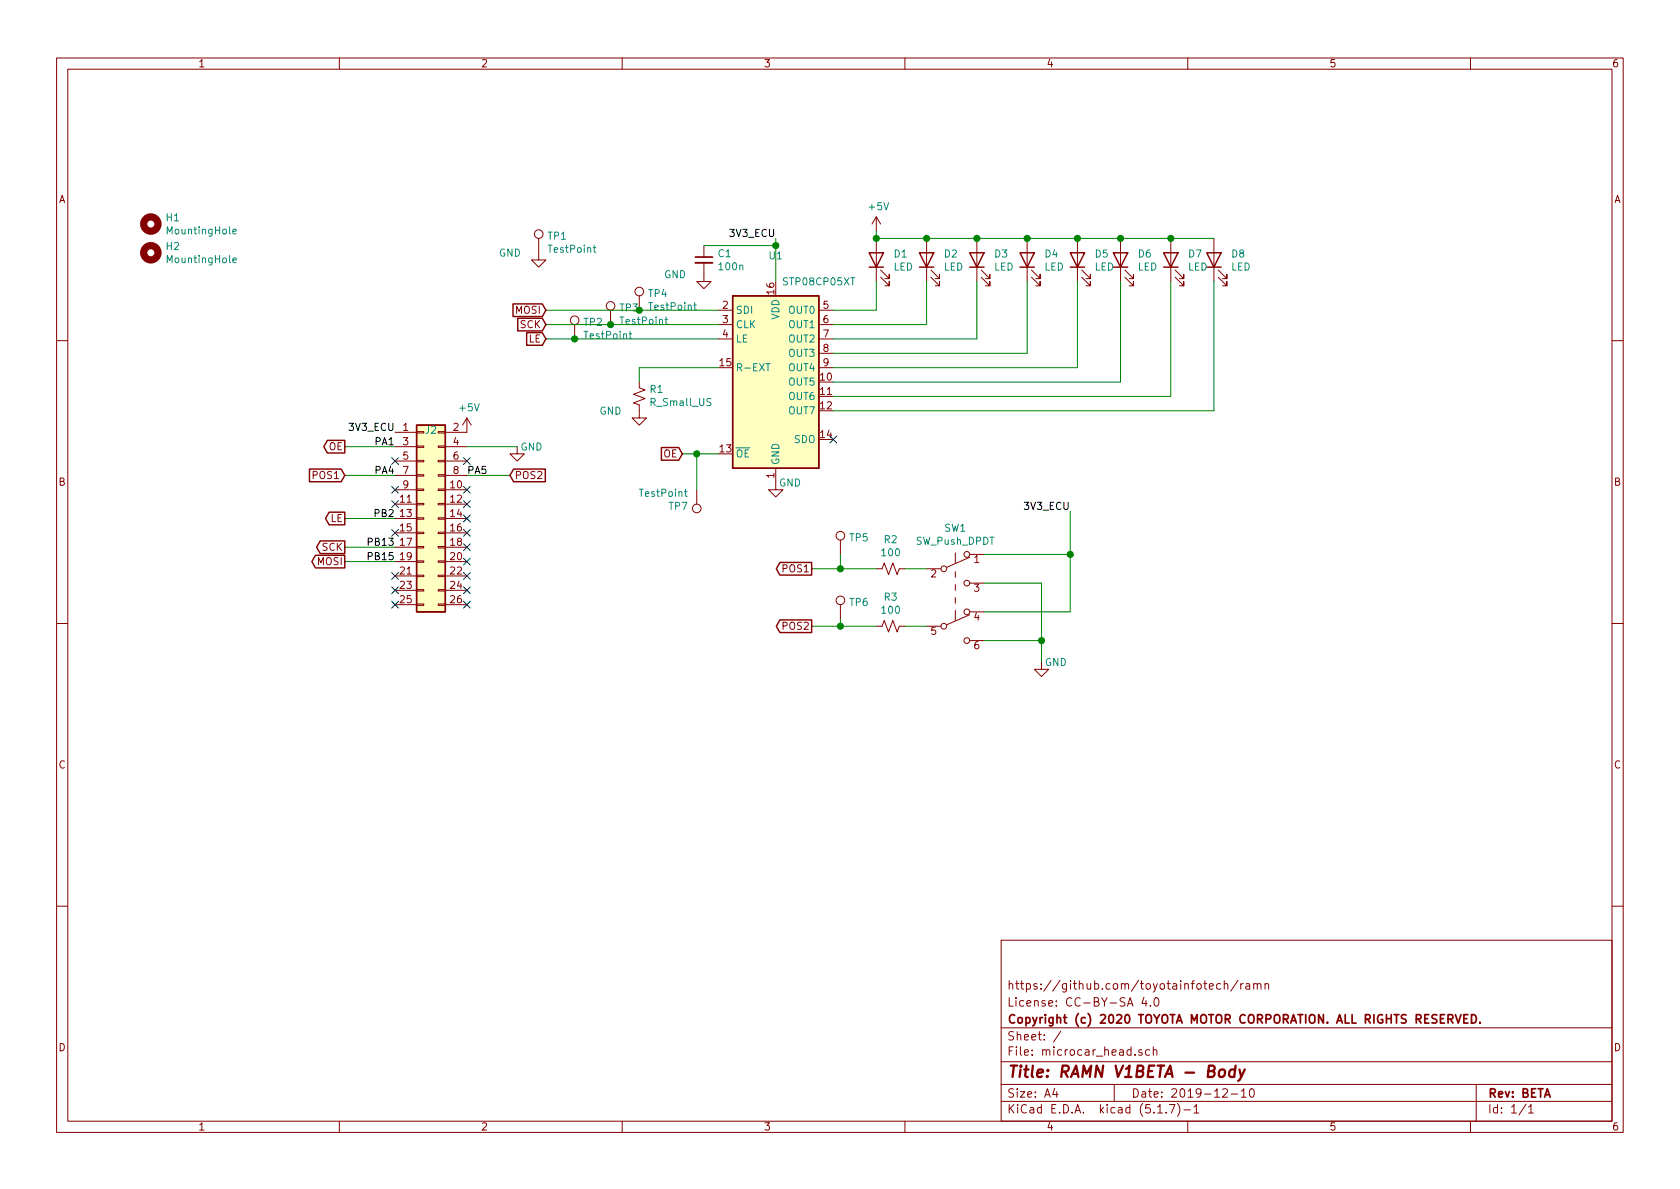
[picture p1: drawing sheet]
<svg xmlns="http://www.w3.org/2000/svg" width="297mm" height="210mm" viewBox="0 0 297 210" stroke-linecap="round" stroke-linejoin="round" font-family="sans-serif">
<g fill="none" stroke="#840000" stroke-width=".18">
<path d="M10 10.3h277v189.9h-277zM12 12.2h273v186.1h-273zM60 10.3v1.9M110 10.3v1.9M160 10.3v1.9M210 10.3v1.9M260 10.3v1.9M154.9 38.3v2.6M154.9 38.3l-.7 1.3M154.9 38.3l.8 1.3M95.2 42.2v3.8h1.3l-1.3 1.2-1.2-1.2h1.2M101.6 57.4v2.5"/>
<path d="M107.9 54.9v2.5M113 52.3v2.6M124.5 46.5v3.3h1.2l-1.2 1.2-1.3-1.2h1.3M124.5 43.4v2.1M127 54.9h2.5M127 57.4h2.5M127 59.9h2.5M144.8 54.9h2.5M144.8 57.4h2.5M144.8 59.9h2.5M154.9 42.2v7.6M155.7 49l1.5 1.5v-.7v.7h-.7"/>
<path d="M155.7 47.7l1.5 1.6v-.8v.8h-.7M163.8 42.2v7.6M164.6 49l1.5 1.5v-.7v.7h-.7M164.6 47.7l1.5 1.6v-.8v.8h-.7M172.7 42.2v7.6M173.5 49l1.5 1.5v-.7v.7h-.8M173.5 47.7l1.5 1.6v-.8v.8h-.8M181.6 42.2v7.6M182.4 49l1.5 1.5v-.7v.7h-.8M182.4 47.7l1.5 1.6v-.8v.8h-.8M190.5 42.2v7.6M191.3 49l1.5 1.5v-.7v.7h-.8"/>
<path d="M191.3 47.7l1.5 1.6v-.8v.8h-.8M198.1 42.2v7.6M198.9 49l1.5 1.5v-.7v.7h-.8M198.9 47.7l1.5 1.6v-.8v.8h-.8M207 42.2v7.6M207.8 49l1.5 1.5v-.7v.7h-.8M207.8 47.7l1.5 1.6v-.8v.8h-.8M214.6 42.2v7.6M215.4 49l1.5 1.5v-.7v.7h-.7M215.4 47.7l1.5 1.6v-.8v.8h-.7M10 60.2h2M69.8 76.4h3.9"/>
<path d="M69.8 79h3.9M73.7 78.9h1.2v.2h-1.2zM73.7 76.3h1.2v.3h-1.2zM77.5 78.9h1.2v.2h-1.2zM77.5 76.3h1.2v.3h-1.2zM78.7 79h3.8M82.5 73.9v2.5h-3.8M82.5 73.9l-.7 1.3M82.5 73.9l.8 1.3M91.4 79v1.3h1.3l-1.3 1.2-1.2-1.2h1.2M113 67.6v1l1 .4-2 .7 2 .8-2 .7 1 .4v2.3h1.3l-1.3 1.3-1.2-1.3h1.2M144.8 62.5h2.5"/>
<path d="M144.8 65h2.5M285 60.2h2M69.8 86.6h3.9M69.8 89.1h3.9M69.8 91.7h3.9M69.8 94.2h3.9M69.8 96.8h3.9M69.8 99.3h3.9M69.8 81.5h3.9M69.8 84.1h3.9M73.7 96.6h1.2v.3h-1.2zM73.7 99.2h1.2v.2h-1.2z"/>
<path d="M73.7 94.1h1.2v.3h-1.2zM73.7 89h1.2v.3h-1.2zM73.7 86.5h1.2v.2h-1.2zM73.7 83.9h1.2v.3h-1.2zM73.7 81.4h1.2v.3h-1.2zM73.7 91.6h1.2v.2h-1.2zM77.5 96.6h1.2v.3h-1.2zM77.5 99.2h1.2v.2h-1.2zM77.5 94.1h1.2v.3h-1.2zM77.5 89h1.2v.3h-1.2zM77.5 86.5h1.2v.2h-1.2zM77.5 83.9h1.2v.3h-1.2z"/>
<path d="M77.5 81.4h1.2v.3h-1.2zM77.5 91.6h1.2v.2h-1.2zM78.7 86.6h3.8M78.7 89.1h3.8M78.7 91.7h3.8M78.7 94.2h3.8M78.7 96.8h3.8M78.7 99.3h3.8M78.7 81.5h3.8M78.7 84.1h3.8M123.2 86.6v2.5M137.2 82.8v3.8h1.2l-1.2 1.3-1.3-1.3h1.3"/>
<path d="M148.6 95.5v2.5M168.9 97.8v1.8M171.4 98.5l-4 1.8M171.4 98h2.6M10 110.3h2M69.8 101.8h3.9M69.8 104.4h3.9M69.8 106.9h3.9M73.7 101.7h1.2v.3h-1.2zM73.7 104.3h1.2v.2h-1.2zM73.7 106.8h1.2v.3h-1.2zM77.5 101.7h1.2v.3h-1.2z"/>
<path d="M77.5 104.3h1.2v.2h-1.2zM77.5 106.8h1.2v.3h-1.2zM78.7 101.8h3.8M78.7 104.4h3.8M78.7 106.9h3.8M148.6 106.9v2.6M154.9 100.6h1.1l.3-1 .8 2 .8-2 .7 2 .4-1h1M154.9 110.7h1.1l.3-1 .8 2.1 .8-2.1 .7 2.1 .4-1.1h1M163.8 100.6h2.6M163.8 110.7h2.6M168.9 101.1v1M168.9 103.4v1"/>
<path d="M168.9 105.7v1M168.9 107.9v1.8M171.4 108.7l-4 1.8M171.4 103.1h2.6M171.4 108.2h2.6M171.4 113.3h2.6M184.1 117.1v1.3h1.3l-1.3 1.2-1.2-1.2h1.2M285 110.3h2M10 160.2h2M177 166.3h108v32h-108zM202.3 176.3l-.4 1.1h.9M202.6 176.9v1"/>
<path d="M203.4 177.8v.1M204.2 176.6l.2-.2a.8 .8 0 0 1 .5 .8 .8 .8 0 0 1-.5 .7l-.2-.1-.2-.4zM213.8 174.4l.7-.1v-.3l-.5-.1-.2 .2 .1 .7h.6M215.8 174l-.4-.1-.3 .3 .1 .6 .2 .1 .4-.1M216.5 174.1l.2-.2 .3 .1 .1 .9M216.5 173.4v1.5M218.9 173.3l-1.3 2M219.4 173.9v1M219.8 173.9l-.4 .3M220.3 174h.6l.1 .9M221 174.3l-.6 .1a.29 .29 0 0 0-.2 .2 .29 .29 0 0 0 .2 .3l.6-.1M221.7 174.1l.2-.2 .3 .1 .1 .9"/>
<path d="M221.7 173.9v1M222.3 174.1a.36 .36 0 0 1 .3-.2 .36 .36 0 0 1 .4 .2v.8M223.7 174.1l.2-.2 .3 .1 .1 .9M223.7 173.9v1M285 160.2h2M60 198.3v1.9M110 198.3v1.9M160 198.3v1.9M177 194.8h108M177 191.8h108M177 187.8h108M177 181.8h108"/>
<path d="M186.5 192.5l-.4 1h1M186.8 193v1M187.6 182.3l-1.3 2M197 191.8v3M200.7 186.5v.1M201.9 185.7a.37 .37 0 0 0-.6 .1l.1 .2 .5 .2 .1 .1-.2 .3-.5-.1M203.3 185.7l-.5-.1-.3 .3 .1 .6 .2 .1 .5-.1M203.9 185.7h.1a.37 .37 0 0 1 .5 .1v.8M203.9 185.1v1.5M204.7 196.8h.8M206.2 196.7v.1M206.8 195.3h.9l-.6 1.5"/>
<path d="M208.2 195.1a1.71 1.71 0 0 1 0 2.3M209.3 196.3h1.2M210 198.3v1.9M211.1 195.8l.4-.5v1.5M211.1 196.8h.9M216.2 192.7l.2-.2h.4l.2 .5-.9 1h.9M217.7 193.5h1.1M219.5 193l.4-.5v1.5M219.5 194h.8M221.1 192.6l.2-.1a.8 .8 0 0 1 .5 .8 .8 .8 0 0 1-.5 .7 1 1 0 0 1-.2-1.4zM260 198.3v1.9M261 191.8v6.5"/>
<path d="M269.8 195.2l-1.2 2M270.3 195.8l.4-.5v1.5M270.3 196.8h.8"/>
<circle cx="95.2" cy="41.4" r=".76"/>
<circle cx="101.6" cy="56.6" r=".76"/>
<circle cx="107.9" cy="54.1" r=".76"/>
<circle cx="113" cy="51.6" r=".76"/>
<circle cx="123.2" cy="89.9" r=".76"/>
<circle cx="148.6" cy="94.7" r=".76"/>
<circle cx="170.9" cy="98" r=".51"/>
<circle cx="148.6" cy="106.2" r=".76"/>
<circle cx="166.9" cy="100.6" r=".51"/>
<circle cx="166.9" cy="110.7" r=".51"/>
<circle cx="170.9" cy="113.3" r=".51"/>
<circle cx="170.9" cy="103.1" r=".51"/>
<circle cx="170.9" cy="108.2" r=".51"/>
</g>
<path d="M215.7 189.3a.53 .53 0 0 1 .5-.2 .53 .53 0 0 1 .4 .4l-.1 .6a.54 .54 0 0 1-.5 .4 .54 .54 0 0 1-.5-.4zM218.4 189.2a.68 .68 0 0 0-1 .3v.8l.2 .1 .6-.1M218.5 188.4l-.3 2M219.2 189.1l.3 1.3M220.1 189.1l-.9 1.8-.3 .2" fill="none" stroke="#840000" stroke-width=".41"/>
<path d="M122.9 45.5h3.1M257.3 179.4l.5 1.5 .5-1.5M259.5 179.4h-.7v1.5h.7M260.2 179.4a.76 .76 0 0 1 .8 .8 .76 .76 0 0 1-.8 .7zM258.8 180.1h.5M261.7 180.8v.1" fill="none" stroke="#840000" stroke-width=".3"/>
<path d="M122.9 46.5h3.1" fill="none" stroke="#840000" stroke-width=".33"/>
<g fill="none" stroke="#008484" stroke-width=".18">
<path d="M41.2 46l.6-.1-.1-.2-.3-.1-.2 .2v.6h.5M41.2 40.9l.6-.1-.1-.2-.3-.1-.2 .2v.6h.5M104.9 43.8h.5M105.1 43.4v1l.3 .2M111.2 59h.5M111.4 58.6v1.1l.3 .2M117.6 56.5h.5M117.8 56.1v1l.3 .2M122.7 53.9h.4M122.8 53.5v1.1l.3 .2M135.4 64.3h.8M121 86.9h.5"/>
<path d="M121.2 86.5v1.1l.3 .2"/>
</g>
<g fill="#ffffc2" stroke="#ffffc2" stroke-width=".18">
<path d="M73.7 75.2h5v33h-5z"/>
<path d="M129.5 52.3h15.3v30.5h-15.3z"/>
</g>
<g fill="none" stroke="#840000" stroke-width=".25">
<path d="M90.7 53.7h5.2l.6 1.2-.6 1.1h-5.2zM91.5 56.3h4.4l.6 1.1-.6 1.1h-4.4zM93.1 58.8h2.8l.6 1.1-.6 1.2h-2.8zM129.5 52.3h15.3v30.5h-15.3zM153.7 44.7h2.5l-1.3 2.5zM153.7 47.2h2.5M162.6 44.7h2.5l-1.3 2.5zM162.6 47.2h2.5M171.4 44.7h2.6l-1.3 2.5zM171.4 47.2h2.6M180.3 44.7h2.6l-1.3 2.5zM180.3 47.2h2.6"/>
<path d="M189.2 44.7h2.6l-1.3 2.5zM189.2 47.2h2.6M196.8 44.7h2.6l-1.3 2.5zM196.8 47.2h2.6M205.7 44.7h2.6l-1.3 2.5zM205.7 47.2h2.6M213.4 44.7h2.5l-1.3 2.5zM213.4 47.2h2.5M57.9 77.9h3.1v2.2h-3.1l-.6-1.1zM73.7 75.2h5v33h-5zM116.9 79.1h3.1l.6 1.2-.6 1.1h-3.1zM54.7 83h5.6l.7 1.1-.7 1.1h-5.6z"/>
<path d="M55.8 98.2h5.2v2.2h-5.2l-.7-1.1zM56.6 95.7h4.4v2.2h-4.4l-.6-1.1zM58.2 90.6h2.8v2.2h-2.8l-.6-1.1zM90.8 83h5.6v2.2h-5.6l-.6-1.1zM137.9 99.5h5.6v2.2h-5.6l-.6-1.1zM137.9 109.6h5.6v2.3h-5.6l-.6-1.2z"/>
</g>
<g fill="none" stroke="#840000" stroke-width="1.3">
<circle cx="26.7" cy="39.6" r="1.27"/>
<circle cx="26.7" cy="44.7" r="1.27"/>
</g>
<g fill="none" stroke="#008400" stroke-width=".18">
<path d="M96.5 54.9h30.5M96.5 57.4h30.5M96.5 59.9h30.5M124.5 43.4h12.7M137.2 42.2v7.6M154.9 49.8v5.1h-7.6M154.9 40.9v1.3h59.7M163.8 49.8v7.6h-16.5M172.7 49.8v10.1h-25.4M181.6 49.8v12.7h-34.3M190.5 49.8v15.2h-43.2M198.1 49.8v17.8h-50.8"/>
<path d="M207 49.8v20.3h-59.7M214.6 49.8v22.8h-67.3M61 79h8.8M82.5 79h8.9M127 65h-14v2.6M61 84.1h8.8M61 99.3h8.8M61 96.8h8.8M61 91.7h8.8M82.5 84.1h7.7M120.6 80.3h6.4M123.2 80.3v6.3"/>
<path d="M148.6 98v2.6M174 98h15.2M189.2 90.4v17.8h-15.2M143.5 110.7h11.4M143.5 100.6h11.4M148.6 109.5v1.2M160 110.7h3.8M160 100.6h3.8M174 113.3h10.1M174 103.1h10.1v14"/>
</g>
<g fill="#008400" stroke="#008400" stroke-width=".25">
<circle cx="184.2" cy="113.3" r=".51"/>
<circle cx="154.9" cy="42.2" r=".51"/>
<circle cx="163.8" cy="42.2" r=".51"/>
<circle cx="172.7" cy="42.2" r=".51"/>
<circle cx="181.6" cy="42.2" r=".51"/>
<circle cx="190.5" cy="42.2" r=".51"/>
<circle cx="198.1" cy="42.2" r=".51"/>
<circle cx="207" cy="42.2" r=".51"/>
<circle cx="108" cy="57.4" r=".51"/>
<circle cx="189.2" cy="98" r=".51"/>
<circle cx="148.6" cy="110.7" r=".51"/>
<circle cx="148.6" cy="100.6" r=".51"/>
<circle cx="123.2" cy="80.3" r=".51"/>
<circle cx="101.6" cy="59.9" r=".51"/>
<circle cx="137.2" cy="43.4" r=".51"/>
<circle cx="113" cy="54.9" r=".51"/>
</g>
<g fill="none" stroke="#000084" stroke-width=".18">
<path d="M146.7 77.1l1.2 1.2M147.9 77.1l-1.2 1.2M69.2 86l1.3 1.2M69.2 93.6l1.3 1.2M69.2 88.5l1.3 1.3M69.2 80.9l1.3 1.2M70.5 93.6l-1.3 1.2M70.5 88.5l-1.3 1.3M70.5 86l-1.3 1.2M70.5 80.9l-1.3 1.2M81.9 80.9l1.3 1.2M81.9 86l1.3 1.2"/>
<path d="M81.9 88.5l1.3 1.3M81.9 91.1l1.3 1.2M81.9 93.6l1.3 1.2M81.9 96.2l1.3 1.2M81.9 98.7l1.3 1.2M83.2 80.9l-1.3 1.2M83.2 86l-1.3 1.2M83.2 88.5l-1.3 1.3M83.2 91.1l-1.3 1.2M83.2 93.6l-1.3 1.2M83.2 96.2l-1.3 1.2M83.2 98.7l-1.3 1.2"/>
<path d="M69.2 106.3l1.3 1.2M69.2 103.8l1.3 1.2M69.2 101.2l1.3 1.3M70.5 101.2l-1.3 1.3M70.5 103.8l-1.3 1.2M70.5 106.3l-1.3 1.2M81.9 101.2l1.3 1.3M81.9 103.8l1.3 1.2M81.9 106.3l1.3 1.2M83.2 101.2l-1.3 1.3M83.2 103.8l-1.3 1.2M83.2 106.3l-1.3 1.2"/>
</g>
<text font-size="2.8" fill="#840000" x="178" y="190.5">Title: RAMN V1BETA - Body</text>
<g font-size="2.1" fill="#840000">
<text x="178" y="178">License: CC-BY-SA 4.0</text>
<text x="178" y="175">https://github.com/toyotainfotech/ramn</text>
<text x="178" y="184">Sheet: /</text>
<text x="178" y="181">Copyright (c) 2020 TOYOTA MOTOR CORPORATION. ALL RIGHTS RESERVED.</text>
<text x="178" y="186.7">File: microcar_head.sch</text>
<text x="178" y="196.9">KiCad E.D.A. kicad (5.1.7)-1</text>
<text x="178" y="194.1">Size: A4</text>
<text x="200" y="194.1">Date: 2019-12-10</text>
<text x="263" y="194.1">Rev: BETA</text>
<text x="263" y="196.9">Id: 1/1</text>
</g>
<g font-size="1.8" fill="#840000">
<text x="35" y="11.9">1</text>
<text x="85" y="11.9">2</text>
<text x="135" y="11.9">3</text>
<text x="185" y="11.9">4</text>
<text x="235" y="11.9">5</text>
<text x="285" y="11.9">6</text>
<text x="10.4" y="35.9">A</text>
<text x="285.4" y="35.9">A</text>
<text x="136.9" y="52" transform="rotate(-90 136.9 52)">16</text>
<text x="91.2" y="55.5">MOSI</text>
<text x="92" y="58">SCK</text>
<text x="127.8" y="54.6">2</text>
<text x="127.8" y="57.1">3</text>
<text x="127.8" y="59.7">4</text>
<text x="145.6" y="54.6">5</text>
<text x="145.6" y="57.1">6</text>
<text x="145.6" y="59.7">7</text>
<text x="93.5" y="60.6">LE</text>
<text x="127.3" y="64.8">15</text>
<text x="145.6" y="62.2">8</text>
<text x="145.6" y="64.8">9</text>
<text x="145.1" y="67.3">10</text>
<text x="145.1" y="69.8">11</text>
<text x="71.3" y="76.2">1</text>
<text x="80.2" y="76.2">2</text>
<text x="145.1" y="72.4">12</text>
<text x="145.1" y="77.5">14</text>
<text x="58.1" y="79.6">OE</text>
<text x="71.3" y="78.7">3</text>
<text x="71.3" y="81.3">5</text>
<text x="71.3" y="83.8">7</text>
<text x="80.2" y="78.7">4</text>
<text x="80.2" y="81.3">6</text>
<text x="80.2" y="83.8">8</text>
<text x="117.3" y="80.9">OE</text>
<text x="127.3" y="80">13</text>
<text x="10.4" y="85.9">B</text>
<text x="55.4" y="84.7">POS1</text>
<text x="70.8" y="88.9">11</text>
<text x="71.3" y="86.4">9</text>
<text x="79.7" y="86.4">10</text>
<text x="79.7" y="88.9">12</text>
<text x="91" y="84.7">POS2</text>
<text x="136.9" y="84.6" transform="rotate(-90 136.9 84.6)">1</text>
<text x="285.4" y="85.9">B</text>
<text x="58.4" y="92.3">LE</text>
<text x="70.8" y="91.4">13</text>
<text x="70.8" y="94">15</text>
<text x="79.7" y="91.4">14</text>
<text x="79.7" y="94">16</text>
<text x="56.2" y="99.9">MOSI</text>
<text x="57" y="97.4">SCK</text>
<text x="70.8" y="96.5">17</text>
<text x="70.8" y="99.1">19</text>
<text x="70.8" y="101.6">21</text>
<text x="79.7" y="96.5">18</text>
<text x="79.7" y="99.1">20</text>
<text x="79.7" y="101.6">22</text>
<text x="138.5" y="101.2">POS1</text>
<text x="172.2" y="99.6">1</text>
<text x="70.8" y="104.1">23</text>
<text x="70.8" y="106.7">25</text>
<text x="79.7" y="104.1">24</text>
<text x="79.7" y="106.7">26</text>
<text x="164.6" y="102.1">2</text>
<text x="172.2" y="104.6">3</text>
<text x="138.5" y="111.4">POS2</text>
<text x="164.6" y="112.3">5</text>
<text x="172.2" y="109.7">4</text>
<text x="172.2" y="114.8">6</text>
<text x="10.4" y="135.9">C</text>
<text x="285.4" y="135.9">C</text>
<text x="10.4" y="185.9">D</text>
<text x="285.4" y="185.9">D</text>
<text x="35" y="199.9">1</text>
<text x="85" y="199.9">2</text>
<text x="135" y="199.9">3</text>
<text x="185" y="199.9">4</text>
<text x="235" y="199.9">5</text>
<text x="285" y="199.9">6</text>
</g>
<g font-size="1.8" fill="#008484">
<text x="29.4" y="39.1">H1</text>
<text x="29.8" y="41.4">MountingHole</text>
<text x="153.7" y="37.2">+5V</text>
<text x="29.4" y="44.2">H2</text>
<text x="29.8" y="46.5">MountingHole</text>
<text x="88.2" y="45.4">GND</text>
<text x="96.9" y="42.4">TP1</text>
<text x="97.1" y="44.7">TestPoint</text>
<text x="127" y="45.5">C1</text>
<text x="127.3" y="47.8">100n</text>
<text x="136" y="45.9">U1</text>
<text x="158" y="47.8">LED</text>
<text x="158.1" y="45.5">D1</text>
<text x="166.9" y="47.8">LED</text>
<text x="167" y="45.5">D2</text>
<text x="175.7" y="47.8">LED</text>
<text x="175.9" y="45.5">D3</text>
<text x="184.6" y="47.8">LED</text>
<text x="184.8" y="45.5">D4</text>
<text x="193.5" y="47.8">LED</text>
<text x="193.7" y="45.5">D5</text>
<text x="201.1" y="47.8">LED</text>
<text x="201.3" y="45.5">D6</text>
<text x="210" y="47.8">LED</text>
<text x="210.2" y="45.5">D7</text>
<text x="217.7" y="47.8">LED</text>
<text x="217.8" y="45.5">D8</text>
<text x="114.7" y="52.5">TP4</text>
<text x="117.4" y="49.2">GND</text>
<text x="138.7" y="50.5">STP08CP05XT</text>
<text x="103.3" y="57.6">TP2</text>
<text x="103.5" y="59.9">TestPoint</text>
<text x="109.6" y="55.1">TP3</text>
<text x="109.8" y="57.4">TestPoint</text>
<text x="114.9" y="54.9">TestPoint</text>
<text x="130" y="55.5">SDI</text>
<text x="130" y="58">CLK</text>
<text x="137.8" y="56.6" transform="rotate(-90 137.8 56.6)">VDD</text>
<text x="139.5" y="55.5">OUT0</text>
<text x="139.5" y="58">OUT1</text>
<text x="130" y="65.7">R-EXT</text>
<text x="130" y="60.6">LE</text>
<text x="139.5" y="60.6">OUT2</text>
<text x="139.5" y="63.1">OUT3</text>
<text x="139.5" y="65.7">OUT4</text>
<text x="115" y="69.5">R1</text>
<text x="115.2" y="71.8">R_Small_US</text>
<text x="139.5" y="68.2">OUT5</text>
<text x="139.5" y="70.7">OUT6</text>
<text x="75.2" y="76.7">J2</text>
<text x="81.3" y="72.7">+5V</text>
<text x="106" y="73.3">GND</text>
<text x="139.5" y="73.3">OUT7</text>
<text x="92" y="79.7">GND</text>
<text x="130" y="80.9">OE</text>
<text x="137.8" y="82.3" transform="rotate(-90 137.8 82.3)">GND</text>
<text x="140.4" y="78.4">SDO</text>
<text x="113.3" y="87.9">TestPoint</text>
<text x="137.7" y="86">GND</text>
<text x="118.3" y="90.2">TP7</text>
<text x="150.2" y="95.7">TP5</text>
<text x="167" y="94">SW1</text>
<text x="156" y="98.4">100</text>
<text x="156.4" y="96.1">R2</text>
<text x="162" y="96.3">SW_Push_DPDT</text>
<text x="150.2" y="107.2">TP6</text>
<text x="156.4" y="106.2">R3</text>
<text x="156" y="108.5">100</text>
<text x="184.7" y="117.8">GND</text>
</g>
<g font-size="1.8">
<text x="129.3" y="41.9">3V3_ECU</text>
<text x="62" y="76.2">3V3_ECU</text>
<text x="66.4" y="78.7">PA1</text>
<text x="66.4" y="83.8">PA4</text>
<text x="82.5" y="83.8">PA5</text>
<text x="66.4" y="91.4">PB2</text>
<text x="181.4" y="90.2">3V3_ECU</text>
<text x="65.4" y="96.5">PB13</text>
<text x="65.4" y="99.1">PB15</text>
</g>
</svg>
